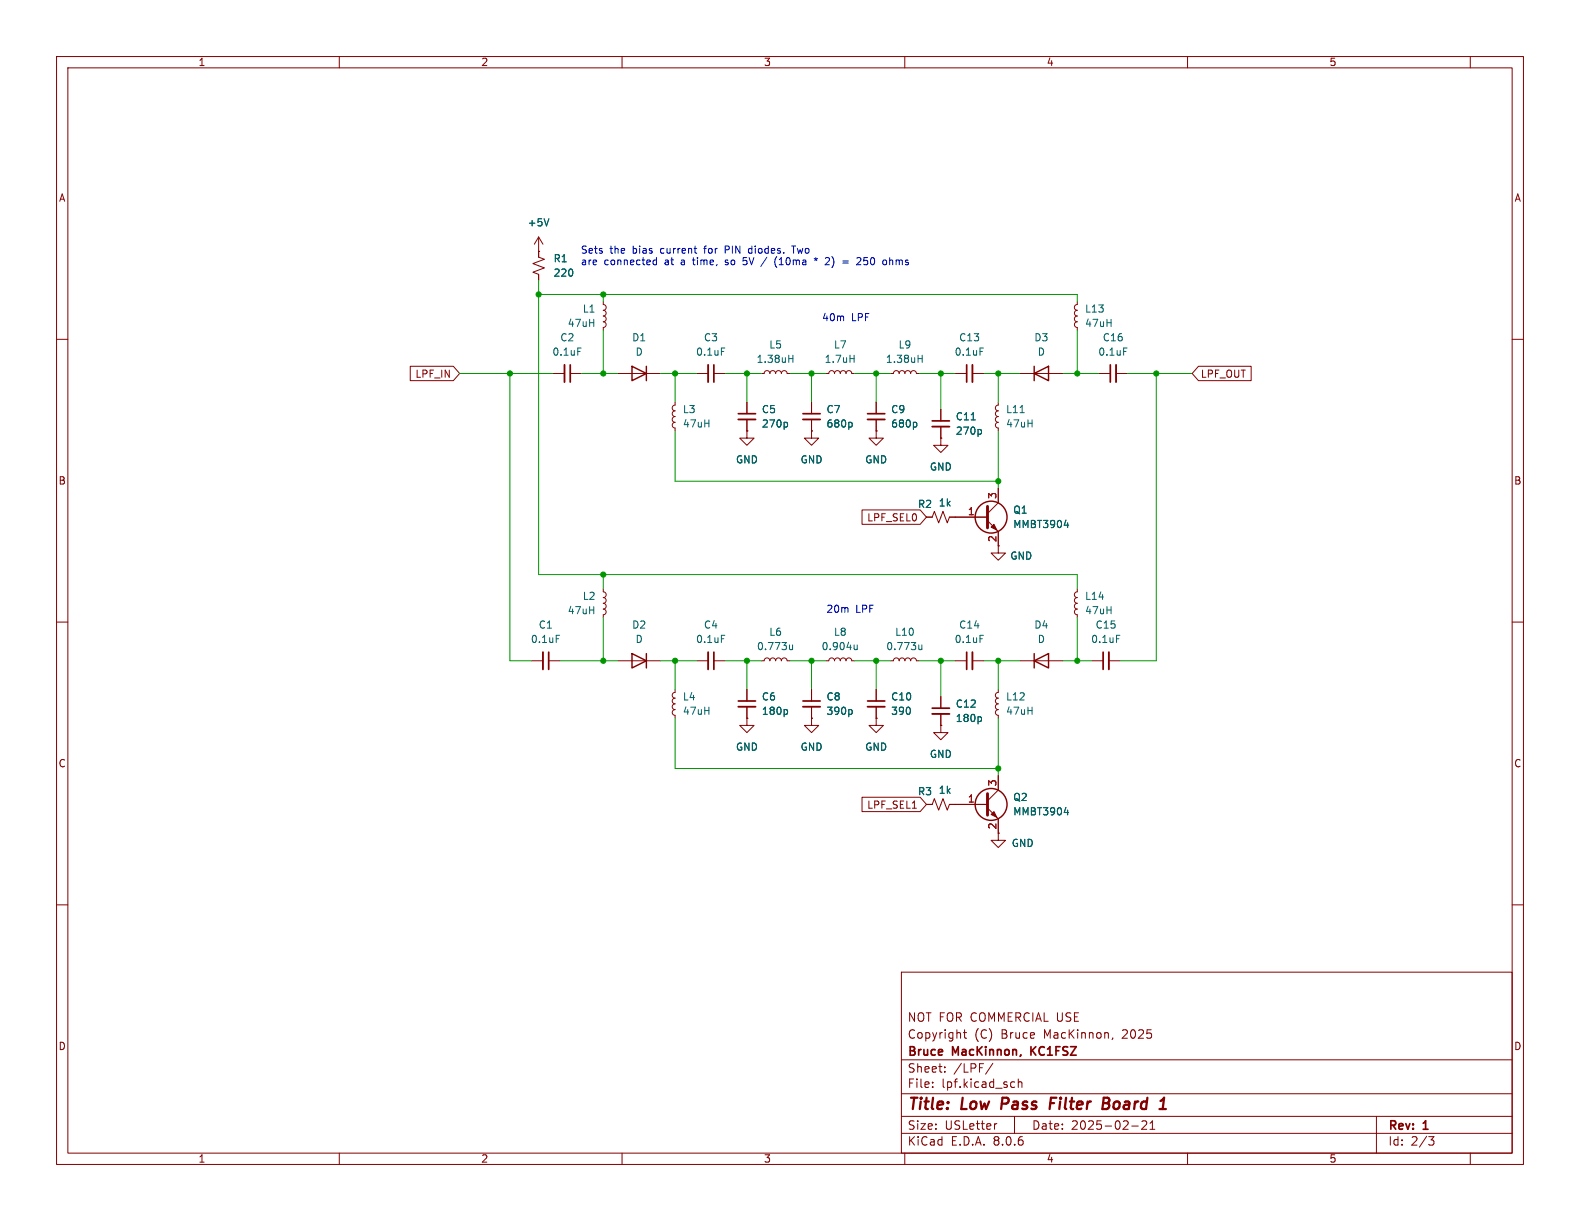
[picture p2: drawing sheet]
<svg xmlns="http://www.w3.org/2000/svg" width="279mm" height="216mm" viewBox="0 0 279 216" stroke-linecap="round" stroke-linejoin="round" font-family="sans-serif">
<g fill="none" stroke="#840000" stroke-width=".18">
<path d="M10 10h259.4v195.9h-259.4zM12 12h255.4v191.9h-255.4zM60 10v2M110 10v2M160 10v2M210 10v2M260 10v2M10 60h2M95.2 41.9v3.6l1.1 .3-2.1 .8 2.1 .8-2.1 .7 1 .4v1M95.2 44.5h.1M95.2 41.9l-.7 1.3M95.2 41.9l.8 1.3"/>
<path d="M106.7 53.3v.5l.3 .2 .2 .4-.2 .3-.3 .2 .3 .1 .2 .2-.1 .5-.4 .2 .3 .1 .2 .4-.2 .4-.3 .1 .3 .1 .2 .4-.2 .4-.3 .1v.5M190.5 53.3v.5l-.4 .2-.1 .4 .1 .3 .4 .2-.3 .1-.2 .2 .1 .5 .4 .2-.4 .1-.1 .4 .1 .4 .4 .1-.4 .1-.1 .4 .1 .4 .4 .1v.5M267.4 60h2M72.5 64.8h7.7l1.1 1.2-1.1 1.3h-7.7zM97.8 66h2M100.8 66h2.1M109.2 66h7.6M119.4 71.1v.5l-.4 .2-.1 .3 .1 .4 .4 .2h-.3l-.2 .3 .1 .4 .4 .3-.4 .1-.1 .4 .1 .3 .4 .2-.4 .1-.1 .4 .1 .3 .4 .2v.5M123.2 66h2M126.2 66h2.1M132.1 76.2v1.3h1.2l-1.2 1.2-1.3-1.2h1.3M132.1 76.2h.1"/>
<path d="M132.1 71.1v2.1M132.1 74.2v2M134.6 66h.5l.2-.3 .3-.2 .4 .2 .1 .3 .2-.3 .3-.2 .4 .2 .2 .3 .1-.3 .4-.2 .3 .2 .2 .3 .1-.3 .4-.2 .3 .2 .2 .3h.5M143.5 76.2v1.3h1.3l-1.3 1.2-1.3-1.2h1.3M143.5 76.2h.1M143.5 71.1v2.1M143.5 74.2v2M146 66h.6l.1-.3 .4-.2 .3 .2 .2 .3 .1-.3 .4-.2 .3 .2 .2 .3 .1-.3 .4-.2 .4 .2 .1 .3 .2-.3 .3-.2 .4 .2 .1 .3h.5M154.9 76.2v1.3h1.3l-1.3 1.2-1.2-1.2h1.2M154.9 76.2h.1M154.9 71.1v2.1M154.9 74.2v2"/>
<path d="M157.5 66h.5l.1-.3 .4-.2 .4 .2 .1 .3 .2-.3 .3-.2 .4 .2 .1 .3 .2-.3 .3-.2 .4 .2 .1 .3 .2-.3 .3-.2 .4 .2 .2 .3h.5M166.4 77.5v1.2h1.2l-1.2 1.3-1.3-1.3h1.3M166.4 77.5h.1M166.4 72.4v2M166.4 75.4v2.1M168.9 66h2M172 66h2M176.5 71.1v.5l-.3 .2-.2 .3 .2 .4 .3 .2h-.3l-.1 .3v.4l.4 .3-.3 .1-.2 .4 .2 .3 .3 .2-.3 .1-.2 .4 .2 .3 .3 .2v.5M180.3 66h7.7M194.3 66h2M197.4 66h2M211.9 64.8h9.3v2.5h-9.3l-1.1-1.3z"/>
<path d="M152.4 90.2h10.3l1.1 1.2-1.1 1.3h-10.3zM163.8 91.4h1l.4-1 .8 2.1 .8-2.1 .7 2.1 .4-1.1h6.7M174.6 92.1l1.9 1.9v3.8h1.3l-1.3 1.3-1.2-1.3h1.2M176.5 86.4v2.5l-1.9 1.9M10 110h2M94 116.8h2M97 116.8h2.1M106.7 104.1v.5l.3 .2 .2 .4-.2 .3-.3 .2 .3 .1 .2 .2-.1 .5-.4 .2 .3 .1 .2 .4-.2 .4-.3 .1 .3 .1 .2 .4-.2 .4-.3 .1v.5M109.2 116.8h7.6M123.2 116.8h2M126.2 116.8h2.1M134.6 116.8h.5l.2-.3 .3-.2 .4 .2 .1 .3 .2-.3 .3-.2 .4 .2 .2 .3 .1-.3 .4-.2 .3 .2 .2 .3 .1-.3 .4-.2 .3 .2 .2 .3h.5"/>
<path d="M146 116.8h.6l.1-.3 .4-.2 .3 .2 .2 .3 .1-.3 .4-.2 .3 .2 .2 .3 .1-.3 .4-.2 .4 .2 .1 .3 .2-.3 .3-.2 .4 .2 .1 .3h.5M157.5 116.8h.5l.1-.3 .4-.2 .4 .2 .1 .3 .2-.3 .3-.2 .4 .2 .1 .3 .2-.3 .3-.2 .4 .2 .1 .3 .2-.3 .3-.2 .4 .2 .2 .3h.5M168.9 116.8h2M172 116.8h2M180.3 116.8h7.7M190.5 104.1v.5l-.4 .2-.1 .4 .1 .3 .4 .2-.3 .1-.2 .2 .1 .5 .4 .2-.4 .1-.1 .4 .1 .4 .4 .1-.4 .1-.1 .4 .1 .4 .4 .1v.5M193 116.8h2.1M196.1 116.8h2M267.4 110h2M119.4 121.9v.5l-.4 .2-.1 .3 .1 .4 .4 .2h-.3l-.2 .3 .1 .4 .4 .3-.4 .1-.1 .4 .1 .3 .4 .2-.4 .1-.1 .4 .1 .3 .4 .2v.5M132.1 127v1.3h1.2l-1.2 1.2-1.3-1.2h1.3M132.1 127h.1"/>
<path d="M132.1 121.9v2.1M132.1 125v2M143.5 127v1.3h1.3l-1.3 1.2-1.3-1.2h1.3M143.5 127h.1M143.5 121.9v2.1M143.5 125v2M154.9 127v1.3h1.3l-1.3 1.2-1.2-1.2h1.2M154.9 127h.1M154.9 121.9v2.1M154.9 125v2M166.4 128.3v1.2h1.2l-1.2 1.3-1.3-1.3h1.3M166.4 128.3h.1"/>
<path d="M166.4 123.2v2M166.4 126.2v2.1M176.5 121.9v.5l-.3 .2-.2 .3 .2 .4 .3 .2h-.3l-.1 .3v.4l.4 .3-.3 .1-.2 .4 .2 .3 .3 .2-.3 .1-.2 .4 .2 .3 .3 .2v.5M176.5 137.2v2.5l-1.9 1.9M10 160h2M152.4 141h10.3l1.1 1.2-1.1 1.3h-10.3zM163.8 142.2h1l.4-1 .8 2.1 .8-2.1 .7 2.1 .4-1.1h6.7M174.6 142.9l1.9 1.9v3.8h1.3l-1.3 1.3-1.2-1.3h1.2M267.4 160h2M159.4 171.9h108v32h-108zM159.4 197.4h108M159.4 193.4h108"/>
<path d="M159.4 187.4h108M164.9 192.1v.2M164.9 191.4v.1M167.1 189.4v.2M167.1 188.7v.1M170.4 182.6h.5M170.6 182.1v1.3l.3 .2M175.6 188l-1.3 1.9M176.3 198.7l-.3 .1M179 191.3l.4 .1M179.4 197.4v3M179.4 192.2l-.4 .1"/>
<path d="M180.1 191.4l.2-.1 .3 .1 .1 .9M180.1 190.8v1.5M196.8 183.5l-.2 .3M200.1 199.1h1.2M201.9 198.3l.6-.1 .2 .1 .1 .3-.9 1.1h.9M203.4 199.7h.8M203.4 198.6l.4-.4v1.5M243.4 197.4v6.5M60 203.9v2M110 203.9v2M159.4 200.4h108M160 203.9v2"/>
<path d="M210 203.9v2M252.6 201h1l-.5 .6 .4 .1 .1 .5-.3 .3h-.4M260 203.9v2"/>
</g>
<path d="M177.3 194.1l-.3 2M185.7 195.1h.7M186.8 194.1h-.9l-.3 2M195.1 195.1h.6M195.2 194.1h.7a.49 .49 0 0 1 .3 .5 .49 .49 0 0 1-.5 .5M195.7 195.1l.3 .1a.58 .58 0 0 1-.3 .9h-.8" fill="none" stroke="#840000" stroke-width=".4"/>
<g fill="none" stroke="#840000" stroke-width=".3">
<path d="M100.8 64.5v3.1M126.2 64.5v3.1M130.6 73.2h3M142 73.2h3M153.4 73.2h3.1M164.8 74.4h3.1M170.9 64.5v3.1M196.3 64.5v3.1M97 115.3v3.1M126.2 115.3v3.1M170.9 115.3v3.1M195.1 115.3v3.1"/>
<path d="M130.6 124h3M142 124h3M153.4 124h3.1M164.8 125.2h3.1M182.3 185.1v1.5M183.2 185.1l-.9 .8"/>
</g>
<g fill="none" stroke="#840000" stroke-width=".33">
<path d="M99.8 64.5v3.1M125.2 64.5v3.1M130.6 74.2h3M142 74.2h3M153.4 74.2h3.1M164.8 75.4h3.1M172 64.5v3.1M197.4 64.5v3.1M96 115.3v3.1M125.2 115.3v3.1M172 115.3v3.1M196.1 115.3v3.1"/>
<path d="M130.6 125h3M142 125h3M153.4 125h3.1M164.8 126.2h3.1"/>
</g>
<g fill="none" stroke="#006464" stroke-width=".18">
<path d="M97.1 38.7l-.5 1.2M102.2 61.5h.6M127.6 61.5h.6M139 74.7l.3 .2v.4l-.3 .2M139.5 63.4h.7M140.2 62.8v1.3M150.3 63.4h.7M150.5 74.7l.2 .2v.4l-.2 .2M151 62.8v1.3M161.9 74.7l.2 .2v.4l-.2 .2M162.3 63.4h.8M163.1 62.8v1.3"/>
<path d="M171.7 74.2h.8M173.3 61.5h.6M173.3 75.9l.3 .3v.3l-.3 .3M180.4 73h.7M198.7 61.5h.6M188.2 92.9h.8M188.8 92.4v.9M98.4 112.3h.6M127.6 112.3h.6M140.2 114v.9M140.2 114.8l-.2 .1-.3-.1M151.6 114.8l-.2 .1-.3-.1"/>
<path d="M151.6 114v.9M163 114.8l-.2 .1-.3-.1M163 114v.9M173.3 112.3h.6M197.4 112.3h.6M139 125.5l.3 .2v.4l-.3 .2M150.5 125.5l.2 .2v.4l-.2 .2M173.3 126.7l.3 .3v.3l-.3 .3M188.2 143.7h.8M188.8 143.2v.9"/>
</g>
<g fill="none" stroke="#840000" stroke-width=".25">
<path d="M111.8 64.8l2.5 1.2-2.5 1.3zM114.3 64.8v2.5M182.9 66l2.5-1.2v2.5zM182.9 64.8v2.5M111.8 115.6l2.5 1.2-2.5 1.3zM114.3 115.6v2.5M182.9 116.8l2.5-1.2v2.5zM182.9 115.6v2.5"/>
<circle cx="175.3" cy="91.4" r="2.82"/>
<circle cx="175.3" cy="142.2" r="2.82"/>
</g>
<path d="M174.6 89.5v3.8M174.6 140.3v3.8" fill="none" stroke="#840000" stroke-width=".51"/>
<g fill="#840000" stroke="#840000" stroke-width=".18">
<path d="M175.3 144l.5-.5 .5 1z"/>
<path d="M175.3 93.2l.5-.5 .5 1z"/>
</g>
<g fill="none" stroke="#0000c2" stroke-width=".18">
<path d="M115.5 46.6l.2 .2h.4M116.1 45.5v1.3M116.1 46h-.4l-.2 .2M122.7 43.9h.5M123.1 44.8h.1M128.2 44.2h.5M128.2 46.8h.2M128.4 46l-.2 .2 .2 .2M128.7 43.5h-.5v1.3M131.4 46.7l.5 .1M131.4 45.5v.7l.5-.2M132.8 43.9l-.3 .1-.2 .2 .1 .5 .4 .1"/>
<path d="M135.6 45.5l-1.1 1.6M137.2 45.6a1.47 1.47 0 0 0 .2 1.7M140 43.5h.7M140.3 43.5v1.3M144 45.7l.3 .2M144.3 45.5v.4M144.3 45.9l-.2 .2M144.3 45.9l.1 .2M144.6 45.7l-.3 .2M149 46.2h1M149 46.5h1M151.5 45.7l.5-.2 .2 .4"/>
<path d="M152.7 46.7l.5 .1M153.4 45.5h-.6l-.1 .7 .5-.2M157.3 46.1l.4-.1 .2 .2M157.3 45.5v1.3"/>
</g>
<g fill="none" stroke="#009600" stroke-width=".18">
<path d="M95.2 52.1h95.3v1.2M95.2 49.5v52.1h95.3v2.5M106.7 52.1v1.2M106.7 58.4v7.6M190.5 58.4v7.6M81.3 66h16.5M90.2 66v50.8h3.8M102.9 66h6.3M116.8 66h6.4M119.4 66v5.1M119.4 76.2v8.9h57.1M128.3 66h6.3"/>
<path d="M132.1 66v5.1M139.7 66h6.3M143.5 66v5.1M151.1 66h6.4M154.9 66v5.1M162.6 66h6.3M166.4 66v6.4M174 66h6.3M176.5 66v5.1M176.5 76.2v10.2M188 66h6.3M199.4 66h11.4"/>
<path d="M204.5 66v50.8h-6.4M99.1 116.8h10.1M106.7 101.6v2.5M106.7 109.2v7.6M116.8 116.8h6.4M119.4 116.8v5.1M128.3 116.8h6.3M132.1 116.8v5.1M139.7 116.8h6.3M143.5 116.8v5.1M151.1 116.8h6.4M154.9 116.8v5.1"/>
<path d="M162.6 116.8h6.3M166.4 116.8v6.4M174 116.8h6.3M176.5 116.8v5.1M188 116.8h5M190.5 109.2v7.6M119.4 127v8.9h57.1M176.5 127v10.2"/>
</g>
<g fill="#009600" stroke="#009600" stroke-width=".18">
<circle cx="106.7" cy="101.6" r=".46"/>
<circle cx="143.5" cy="66" r=".46"/>
<circle cx="132.1" cy="66" r=".46"/>
<circle cx="119.4" cy="116.8" r=".46"/>
<circle cx="143.5" cy="116.8" r=".46"/>
<circle cx="106.7" cy="116.8" r=".46"/>
<circle cx="176.5" cy="135.9" r=".46"/>
<circle cx="132.1" cy="116.8" r=".46"/>
<circle cx="166.4" cy="66" r=".46"/>
<circle cx="190.5" cy="116.8" r=".46"/>
<circle cx="154.9" cy="66" r=".46"/>
<circle cx="176.5" cy="116.8" r=".46"/>
<circle cx="166.4" cy="116.8" r=".46"/>
<circle cx="176.5" cy="85.1" r=".46"/>
<circle cx="154.9" cy="116.8" r=".46"/>
<circle cx="106.7" cy="52.1" r=".46"/>
<circle cx="119.4" cy="66" r=".46"/>
<circle cx="106.7" cy="66" r=".46"/>
<circle cx="95.2" cy="52.1" r=".46"/>
<circle cx="90.2" cy="66" r=".46"/>
<circle cx="190.5" cy="66" r=".46"/>
<circle cx="204.5" cy="66" r=".46"/>
<circle cx="176.5" cy="66" r=".46"/>
</g>
<g font-size="2.8" fill="#840000">
<text x="160.4" y="196.8">Title:</text>
<text x="170.1" y="196.8">Low</text>
<text x="177.9" y="196.8">Pass</text>
<text x="187.3" y="196.8">Filter</text>
<text x="197.4" y="196.8">Board</text>
</g>
<g font-size="2.1" fill="#840000">
<text x="160.4" y="183.9">Copyright</text>
<text x="160.4" y="180.9">NOT FOR COMMERCIAL USE</text>
<text x="172.3" y="183.9">(C)</text>
<text x="177.1" y="183.9">Bruce</text>
<text x="184.7" y="183.9">MacKinnon,</text>
<text x="198.7" y="183.9">2025</text>
<text x="160.4" y="189.9">Sheet:</text>
<text x="160.4" y="187.1">Bruce</text>
<text x="168.5" y="187.1">MacKinnon,</text>
<text x="168.6" y="189.9">/LPF/</text>
<text x="183" y="187.1">KC1FSZ</text>
<text x="160.4" y="192.6">File:</text>
<text x="166.5" y="192.6">lpf.kicad_sch</text>
<text x="160.4" y="202.8">KiCad</text>
<text x="160.4" y="200">Size:</text>
<text x="167.1" y="200">USLetter</text>
<text x="168.1" y="202.8">E.D.A.</text>
<text x="175.7" y="202.8">8.0.6</text>
<text x="182.4" y="200">Date:</text>
<text x="189.4" y="200">2025-02-21</text>
<text x="245.4" y="200.2">Rev:</text>
<text x="245.4" y="202.8">Id:</text>
<text x="249.5" y="202.8">2/3</text>
<text x="251.8" y="200.2">1</text>
</g>
<g font-size="1.8" fill="#840000">
<text x="35" y="11.9">1</text>
<text x="85" y="11.9">2</text>
<text x="135" y="11.9">3</text>
<text x="185" y="11.9">4</text>
<text x="235" y="11.9">5</text>
<text x="10.3" y="35.9">A</text>
<text x="267.7" y="35.9">A</text>
<text x="73.4" y="67">LPF_IN</text>
<text x="212.2" y="67">LPF_OUT</text>
<text x="10.3" y="85.9">B</text>
<text x="267.7" y="85.9">B</text>
<text x="153.2" y="92.4">LPF_SEL0</text>
<text x="176.3" y="96" transform="rotate(-90 176.3 96)">2</text>
<text x="10.3" y="135.9">C</text>
<text x="267.7" y="135.9">C</text>
<text x="153.2" y="143.2">LPF_SEL1</text>
<text x="10.3" y="185.9">D</text>
<text x="267.7" y="185.9">D</text>
<text x="35" y="205.8">1</text>
<text x="85" y="205.8">2</text>
<text x="135" y="205.8">3</text>
<text x="185" y="205.8">4</text>
<text x="235" y="205.8">5</text>
</g>
<g font-size="1.8" fill="#006464">
<text x="93.2" y="40.2">+5V</text>
<text x="97.8" y="46.6">R1</text>
<text x="97.8" y="49.1">220</text>
<text x="100.3" y="58">47uH</text>
<text x="103" y="55.5">L1</text>
<text x="191.8" y="55.5">L13</text>
<text x="191.8" y="58">47uH</text>
<text x="97.6" y="63.1">0.1uF</text>
<text x="99" y="60.6">C2</text>
<text x="111.7" y="60.6">D1</text>
<text x="112.3" y="63.1">D</text>
<text x="123" y="63.1">0.1uF</text>
<text x="124.4" y="60.6">C3</text>
<text x="133.7" y="64.4">1.38uH</text>
<text x="135.9" y="61.8">L5</text>
<text x="145.7" y="64.4">1.7uH</text>
<text x="147.4" y="61.8">L7</text>
<text x="156.6" y="64.4">1.38uH</text>
<text x="158.8" y="61.8">L9</text>
<text x="168.7" y="63.1">0.1uF</text>
<text x="169.5" y="60.6">C13</text>
<text x="182.8" y="60.6">D3</text>
<text x="183.4" y="63.1">D</text>
<text x="194.1" y="63.1">0.1uF</text>
<text x="194.9" y="60.6">C16</text>
<text x="120.7" y="75.8">47uH</text>
<text x="120.7" y="73.3">L3</text>
<text x="134.6" y="73.3">C5</text>
<text x="134.6" y="75.8">270p</text>
<text x="146.1" y="73.3">C7</text>
<text x="146.1" y="75.8">680p</text>
<text x="157.5" y="73.3">C9</text>
<text x="157.5" y="75.8">680p</text>
<text x="168.9" y="77.1">270p</text>
<text x="168.9" y="74.5">C11</text>
<text x="177.8" y="73.3">L11</text>
<text x="177.8" y="75.8">47uH</text>
<text x="130" y="82.1">GND</text>
<text x="141.5" y="82.1">GND</text>
<text x="152.9" y="82.1">GND</text>
<text x="164.3" y="83.4">GND</text>
<text x="165.9" y="89.8">1k</text>
<text x="162.2" y="90">R2</text>
<text x="179.1" y="91">Q1</text>
<text x="179.1" y="93.6">MMBT3904</text>
<text x="178.6" y="99.2">GND</text>
<text x="103" y="106.3">L2</text>
<text x="191.8" y="106.3">L14</text>
<text x="93.8" y="113.9">0.1uF</text>
<text x="95.2" y="111.4">C1</text>
<text x="100.3" y="108.8">47uH</text>
<text x="111.7" y="111.4">D2</text>
<text x="112.3" y="113.9">D</text>
<text x="123" y="113.9">0.1uF</text>
<text x="124.4" y="111.4">C4</text>
<text x="135.9" y="112.6">L6</text>
<text x="147.4" y="112.6">L8</text>
<text x="158.2" y="112.6">L10</text>
<text x="168.7" y="113.9">0.1uF</text>
<text x="169.5" y="111.4">C14</text>
<text x="182.8" y="111.4">D4</text>
<text x="183.4" y="113.9">D</text>
<text x="191.8" y="108.8">47uH</text>
<text x="192.9" y="113.9">0.1uF</text>
<text x="193.6" y="111.4">C15</text>
<text x="133.8" y="115.2">0.773u</text>
<text x="145.2" y="115.2">0.904u</text>
<text x="156.6" y="115.2">0.773u</text>
<text x="120.7" y="124.1">L4</text>
<text x="134.6" y="124.1">C6</text>
<text x="146.1" y="124.1">C8</text>
<text x="157.5" y="124.1">C10</text>
<text x="168.9" y="125.3">C12</text>
<text x="177.8" y="124.1">L12</text>
<text x="120.7" y="126.6">47uH</text>
<text x="134.6" y="126.6">180p</text>
<text x="146.1" y="126.6">390p</text>
<text x="157.5" y="126.6">390</text>
<text x="168.9" y="127.9">180p</text>
<text x="177.8" y="126.6">47uH</text>
<text x="130" y="132.9">GND</text>
<text x="141.5" y="132.9">GND</text>
<text x="152.9" y="132.9">GND</text>
<text x="164.3" y="134.2">GND</text>
<text x="162.2" y="140.8">R3</text>
<text x="165.9" y="140.6">1k</text>
<text x="179.1" y="141.8">Q2</text>
<text x="178.8" y="150">GND</text>
<text x="179.1" y="144.4">MMBT3904</text>
</g>
<g font-size="1.8" fill="#0000c2">
<text x="102.6" y="45.1">Sets</text>
<text x="102.6" y="47.1">are</text>
<text x="106.8" y="47.1">connected</text>
<text x="107.8" y="45.1">the</text>
<text x="112" y="45.1">bias</text>
<text x="117.1" y="45.1">current</text>
<text x="117.7" y="47.1">at</text>
<text x="120.7" y="47.1">a</text>
<text x="123" y="47.1">time,</text>
<text x="125" y="45.1">for</text>
<text x="128.9" y="45.1">PIN</text>
<text x="128.9" y="47.1">so</text>
<text x="132.3" y="47.1">5V</text>
<text x="133.2" y="45.1">diodes.</text>
<text x="138.2" y="47.1">(10ma</text>
<text x="141.2" y="45.1">Two</text>
<text x="145.5" y="47.1">*</text>
<text x="147.6" y="47.1">2)</text>
<text x="150.9" y="47.1">=</text>
<text x="153.6" y="47.1">250</text>
<text x="158.4" y="47.1">ohms</text>
<text x="145.3" y="57">40m</text>
<text x="150.6" y="57">LPF</text>
<text x="146" y="108.6">20m</text>
<text x="151.3" y="108.6">LPF</text>
</g>
<g font-size="1.8" fill="#a90000">
<text x="176.3" y="88.3" transform="rotate(-90 176.3 88.3)">3</text>
<text x="171.1" y="91.2">1</text>
<text x="171.1" y="142">1</text>
<text x="176.3" y="139.1" transform="rotate(-90 176.3 139.1)">3</text>
<text x="176.3" y="146.8" transform="rotate(-90 176.3 146.8)">2</text>
</g>
</svg>
